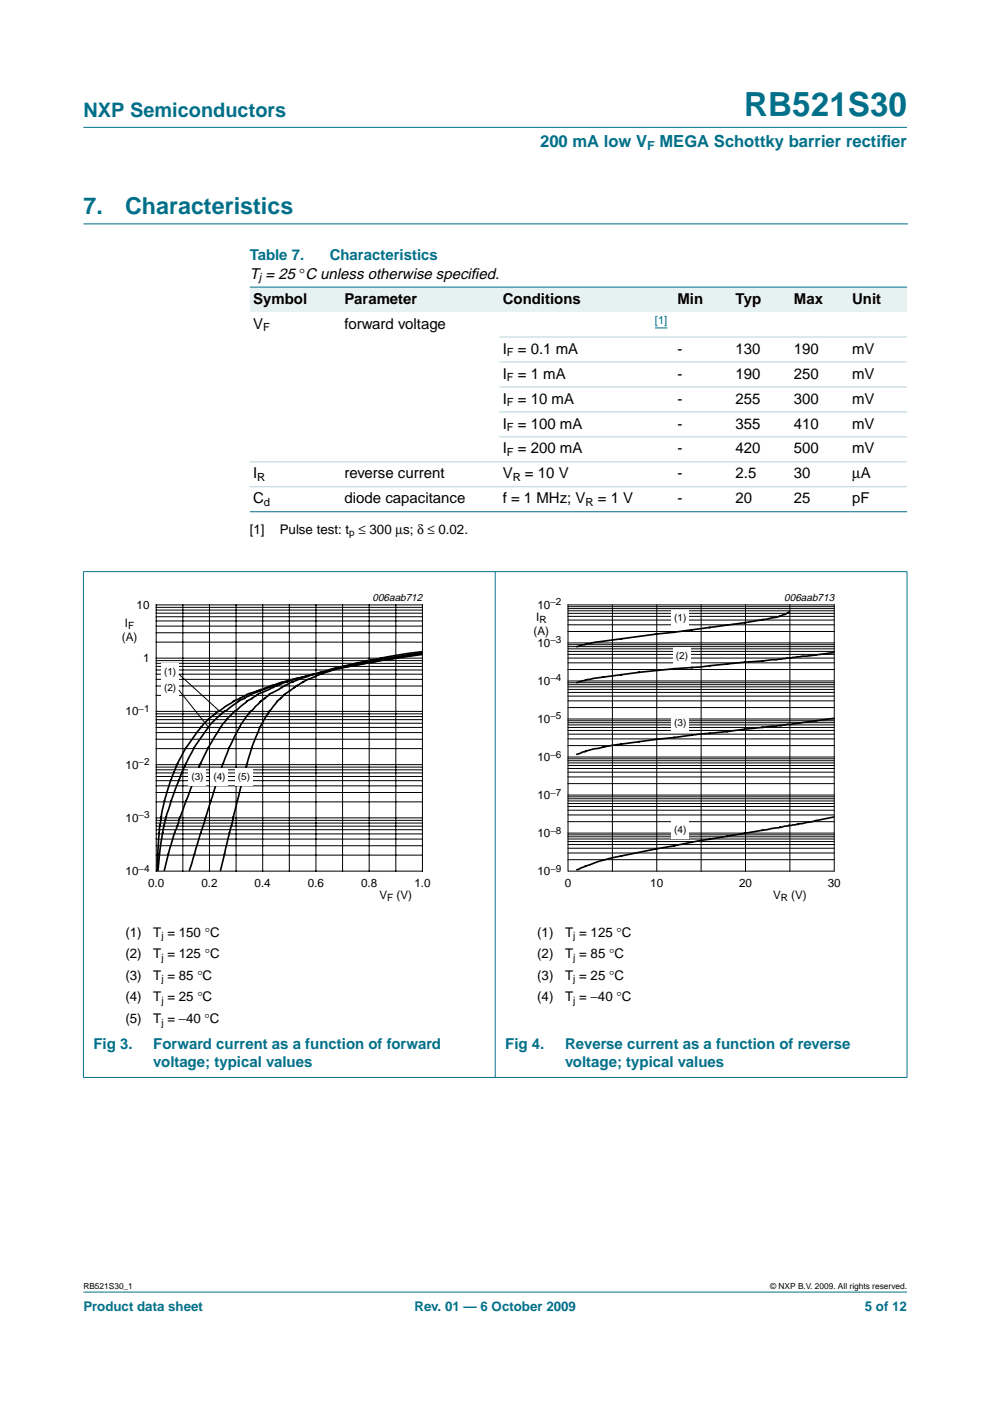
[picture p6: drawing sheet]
<svg xmlns="http://www.w3.org/2000/svg" width="210mm" height="297mm" viewBox="0 0 210 297" stroke-linecap="round" stroke-linejoin="round" font-family="sans-serif">
<g fill="#00708a" stroke="#00708a" stroke-width=".21">
<path d="M17.7 273.9h174.6z"/>
<path d="M17.7 27h174.6z"/>
</g>
<path d="M17.7 47.5h174.7" fill="none" stroke="#00708a" stroke-width=".21"/>
<g fill="#e6f2f2">
<path d="M53 60.9h19.4v5.3h-19.4z" fill-rule="evenodd"/>
<path d="M72.4 60.9h33.5v5.3h-33.5z" fill-rule="evenodd"/>
<path d="M105.9 60.9h31.7v5.3h-31.7z" fill-rule="evenodd"/>
<path d="M137.6 60.9h5.3v5.3h-5.3z" fill-rule="evenodd"/>
<path d="M142.9 60.9h12.4v5.3h-12.4z" fill-rule="evenodd"/>
<path d="M155.3 60.9h12.3v5.3h-12.3z" fill-rule="evenodd"/>
<path d="M167.6 60.9h12.4v5.3h-12.4z" fill-rule="evenodd"/>
<path d="M180 60.9h12.3v5.3h-12.3z" fill-rule="evenodd"/>
</g>
<path d="M138.9 69.5h2.6" fill="none" stroke="#00f" stroke-width=".21"/>
<g fill="#00708a" stroke="#00708a" stroke-width=".21">
<path d="M53 60.9h139.3z"/>
<path d="M53 108.5h139.3z"/>
<path d="M17.7 121.2v107.2z"/>
<path d="M105 121.2v107.3z"/>
<path d="M192.3 121.2v107.2z"/>
<path d="M17.6 121.2h174.8z"/>
<path d="M17.6 228.4h174.8z"/>
</g>
<g fill="#b3d4db" stroke="#b3d4db" stroke-width=".21">
<path d="M105.9 71.5h86.4z"/>
<path d="M105.9 76.7h86.4z"/>
<path d="M105.9 82h86.4z"/>
<path d="M105.9 87.3h86.4z"/>
<path d="M105.9 92.6h86.4z"/>
<path d="M53 97.9h139.3z"/>
<path d="M53 103.2h139.3z"/>
</g>
<path d="M20.4 125.4h81.9v66.4h-81.9z" fill="none" stroke="#fff" stroke-width=".21"/>
<g fill="none" stroke="#000" stroke-width=".21">
<path d="M33.1 128.3h56.5v56.4h-56.5zM33.1 139.5h56.5M33.1 136.1h56.5M33.1 134.2h56.5M33.1 132.7h56.5M33.1 131.7h56.5M33.1 130.8h56.5M33.1 130h56.5M33.1 129.3h56.5M33.1 128.8h56.5M38.8 128.3v56.4M44.4 128.3v56.4"/>
<path d="M50.1 128.3v56.4M55.7 128.3v56.4M61.3 128.3v56.4M67 128.3v56.4M72.6 128.3v56.4M78.3 128.3v56.4M83.9 128.3v56.4M33.1 158.7h56.5M33.1 156.7h56.5M33.1 155.3h56.5M33.1 154.2h56.5M33.1 153.3h56.5"/>
<path d="M33.1 152.6h56.5M33.1 151.9h56.5M33.1 151.4h56.5M33.1 150.8h56.5M33.1 147.4h56.5M33.1 145.4h56.5M33.1 144h56.5M33.1 142.9h56.5M33.1 142h56.5M33.1 141.3h56.5M33.1 140.6h56.5M33.1 140.1h56.5"/>
<path d="M33.1 179.3h56.5M33.1 177.9h56.5M33.1 176.8h56.5M33.1 175.9h56.5M33.1 175.2h56.5M33.1 174.5h56.5M33.1 173.9h56.5M33.1 173.4h56.5M33.1 170h56.5M33.1 168h56.5M33.1 166.6h56.5M33.1 165.5h56.5"/>
<path d="M33.1 164.6h56.5M33.1 163.9h56.5M33.1 163.2h56.5M33.1 162.6h56.5M33.1 162.1h56.5M33.1 181.3h56.5"/>
</g>
<path d="M89.3 138.6a152.3 152.3 0 0 0-21.3 3.9l-2.5 .8a16.6 16.6 0 0 0-5.2 2.2l-2.6 1.4a18.9 18.9 0 0 0-4.9 4.4 35.2 35.2 0 0 0-5.5 10.6l-2.6 7.9-4.5 14.7M89.3 138.4a262.6 262.6 0 0 0-24.4 5M89.4 138.8a190.5 190.5 0 0 0-24.6 4.6l-1 .3a24 24 0 0 0-5.3 1.8l-3.6 1.5a27.1 27.1 0 0 0-8.1 7.2 47.3 47.3 0 0 0-4.3 7.7l-1.7 4.4a131.9 131.9 0 0 0-5.6 16.6l-.3 1.6M89.4 138.2a97 97 0 0 0-20.3 4.3l-1.6 .6a16.5 16.5 0 0 0-4.6 2.4 19 19 0 0 0-6.5 6.3 44.3 44.3 0 0 0-4.7 12.6l-4.9 20.1M89.4 138.6a271.4 271.4 0 0 0-24.5 4.8M64.9 143.4l-5.4 1.3-2.2 .8a39 39 0 0 0-8.1 3.5 23.6 23.6 0 0 0-9.4 9l-2.3 4.2-1.1 2.7a45.8 45.8 0 0 0-2.1 7.7l-.6 4.9-.4 7M64.9 143.4a35.4 35.4 0 0 0-7.2 2.1 32.7 32.7 0 0 0-7.5 3.5l-2.5 1.8a28.4 28.4 0 0 0-8 10.5 63.7 63.7 0 0 0-5.6 17.5l-.6 5.7" fill="none" stroke="#000" stroke-width=".35"/>
<g fill="#fff">
<path d="M34.2 140.7h3.8v3.6h-3.8z"/>
<path d="M34.2 144h3.8v3.7h-3.8z"/>
</g>
<path d="M37.9 146.3l6.4 8M37.9 142.9l8.5 7.7" fill="none" stroke="#000" stroke-width=".21"/>
<g fill="#fff">
<path d="M40 163h3.8v3.6h-3.8z"/>
<path d="M44.6 163h3.8v3.6h-3.8z"/>
<path d="M49.8 163h3.9v3.6h-3.9z"/>
</g>
<path d="M107.7 125.4h81.9v66.4h-81.9z" fill="none" stroke="#fff" stroke-width=".21"/>
<path d="M120.4 128.3v56.4M129.8 128.3v56.4M139.2 128.3v56.4M148.7 128.3v56.4M158.1 128.3v56.4M167.5 128.3v56.4M176.9 128.3v56.4" fill="none" stroke="#000" stroke-width=".21"/>
<g fill="#fff" stroke="#000" stroke-width=".21">
<path d="M120.4 184.7h56.5z"/>
<path d="M120.4 182.3h56.5z"/>
<path d="M120.4 180.9h56.5z"/>
<path d="M120.4 179.8h56.5z"/>
<path d="M120.4 179.1h56.5z"/>
<path d="M120.4 178.4h56.5z"/>
<path d="M120.4 177.9h56.5z"/>
<path d="M120.4 177.4h56.5z"/>
<path d="M120.4 177h56.5z"/>
<path d="M120.4 176.6h56.5z"/>
<path d="M120.4 174.2h56.5z"/>
<path d="M120.4 172.8h56.5z"/>
<path d="M120.4 171.8h56.5z"/>
<path d="M120.4 171h56.5z"/>
<path d="M120.4 170.4h56.5z"/>
<path d="M120.4 169.8h56.5z"/>
<path d="M120.4 169.4h56.5z"/>
<path d="M120.4 168.9h56.5z"/>
<path d="M120.4 168.6h56.5z"/>
<path d="M120.4 166.1h56.5z"/>
<path d="M120.4 164.7h56.5z"/>
<path d="M120.4 163.7h56.5z"/>
<path d="M120.4 162.9h56.5z"/>
<path d="M120.4 162.3h56.5z"/>
<path d="M120.4 161.8h56.5z"/>
<path d="M120.4 161.3h56.5z"/>
<path d="M120.4 160.9h56.5z"/>
<path d="M120.4 160.5h56.5z"/>
<path d="M120.4 158.1h56.5z"/>
<path d="M120.4 156.7h56.5z"/>
<path d="M120.4 155.7h56.5z"/>
<path d="M120.4 154.9h56.5z"/>
<path d="M120.4 154.2h56.5z"/>
<path d="M120.4 153.7h56.5z"/>
<path d="M120.4 153.2h56.5z"/>
<path d="M120.4 152.8h56.5z"/>
<path d="M120.4 152.4h56.5z"/>
<path d="M120.4 150h56.5z"/>
<path d="M120.4 148.6h56.5z"/>
<path d="M120.4 147.6h56.5z"/>
<path d="M120.4 146.8h56.5z"/>
<path d="M120.4 146.2h56.5z"/>
<path d="M120.4 145.6h56.5z"/>
<path d="M120.4 145.2h56.5z"/>
<path d="M120.4 144.8h56.5z"/>
<path d="M120.4 144.4h56.5z"/>
<path d="M120.4 142h56.5z"/>
<path d="M120.4 140.5h56.5z"/>
<path d="M120.4 139.5h56.5z"/>
<path d="M120.4 138.7h56.5z"/>
<path d="M120.4 138.1h56.5z"/>
<path d="M120.4 137.6h56.5z"/>
<path d="M120.4 137.1h56.5z"/>
<path d="M120.4 136.7h56.5z"/>
<path d="M120.4 136.3h56.5z"/>
<path d="M120.4 133.9h56.5z"/>
<path d="M120.4 132.5h56.5z"/>
<path d="M120.4 131.5h56.5z"/>
<path d="M120.4 130.7h56.5z"/>
<path d="M120.4 130h56.5z"/>
<path d="M120.4 129.5h56.5z"/>
<path d="M120.4 129h56.5z"/>
<path d="M120.4 128.6h56.5z"/>
<path d="M120.4 128.3h56.5z"/>
</g>
<g fill="#fff">
<path d="M142.3 129.3h3.9v3.7h-3.9z"/>
<path d="M142.7 137.3h3.8v3.6h-3.8z"/>
<path d="M142.3 151.5h3.9v3.6h-3.9z"/>
<path d="M142.3 174.2h3.9v3.7h-3.9z"/>
</g>
<path d="M167.3 129.7a12.5 12.5 0 0 1-4.7 1.6l-12.1 1.7-24.6 3.2-3.6 .9M176.7 138.4l-12.1 1.5-6.6 .5-9.4 1a233.1 233.1 0 0 0-21.6 2.3l-2.5 .4-2.2 .6M176.7 152.3l-11 1.5-17.1 1.8-9.4 1.2a73.9 73.9 0 0 0-12.2 1.9l-3.4 .7-1.3 .5M176.7 173.2l-8.1 1.7-20 3.3-9.4 1.8a104.3 104.3 0 0 0-12.2 2.6l-4.7 1.8" fill="none" stroke="#000" stroke-width=".35"/>
<text font-size="7.1" fill="#00708a" x="157.8" y="24.7">RB521S30</text>
<g font-size="4.9" fill="#00708a">
<text x="17.7" y="45.5">7.</text>
<text x="26.5" y="45.5">Characteristics</text>
</g>
<text font-size="4.2" fill="#00708a" x="17.7" y="24.9">NXP Semiconductors</text>
<g font-size="3.5" fill="#00708a">
<text x="114.5" y="31.1">200 mA low V</text>
<text x="139.8" y="31.1">MEGA Schottky barrier rectif</text>
<text x="186.8" y="31.1">ier</text>
</g>
<g font-size="3.2" fill="#00708a">
<text x="53" y="55.2">Table 7.</text>
<text x="69.9" y="55.2">Characteristics</text>
<text x="19.8" y="222.4">Fig 3.</text>
<text x="32.5" y="222.4">Forward current as a function of forward</text>
<text x="32.5" y="226.3">voltage; typical values</text>
<text x="107.1" y="222.4">Fig 4.</text>
<text x="119.8" y="222.4">Reverse current as a function of reverse</text>
<text x="119.8" y="226.3">voltage; typical values</text>
</g>
<g font-size="3.2">
<text x="53" y="59.1">T = 25 °C unless otherwise specif</text>
<text x="99.9" y="59.1">ied.</text>
<text x="53.7" y="64.4">Symbol</text>
<text x="73.1" y="64.4">Parameter</text>
<text x="106.6" y="64.4">Conditions</text>
<text x="143.6" y="64.4">Min</text>
<text x="156" y="64.4">Typ</text>
<text x="168.3" y="64.4">Max</text>
<text x="180.7" y="64.4">Unit</text>
<text x="53.7" y="69.7">V</text>
<text x="73.1" y="69.7">forward voltage</text>
<text x="106.6" y="75">I</text>
<text x="109.8" y="75">= 0.1 mA</text>
<text x="143.6" y="75">-</text>
<text x="156" y="75">130</text>
<text x="168.3" y="75">190</text>
<text x="180.7" y="75">mV</text>
<text x="106.6" y="80.3">I</text>
<text x="109.8" y="80.3">= 1 mA</text>
<text x="143.6" y="80.3">-</text>
<text x="156" y="80.3">190</text>
<text x="168.3" y="80.3">250</text>
<text x="180.7" y="80.3">mV</text>
<text x="106.6" y="85.6">I</text>
<text x="109.8" y="85.6">= 10 mA</text>
<text x="143.6" y="85.6">-</text>
<text x="156" y="85.6">255</text>
<text x="168.3" y="85.6">300</text>
<text x="180.7" y="85.6">mV</text>
<text x="106.6" y="90.9">I</text>
<text x="109.8" y="90.9">= 100 mA</text>
<text x="143.6" y="90.9">-</text>
<text x="156" y="90.9">355</text>
<text x="168.3" y="90.9">410</text>
<text x="180.7" y="90.9">mV</text>
<text x="53.7" y="101.4">I</text>
<text x="73.1" y="101.4">reverse current</text>
<text x="106.6" y="101.4">V</text>
<text x="106.6" y="96.1">I</text>
<text x="109.8" y="96.1">= 200 mA</text>
<text x="111.3" y="101.4">= 10 V</text>
<text x="143.6" y="96.1">-</text>
<text x="143.6" y="101.4">-</text>
<text x="156" y="96.1">420</text>
<text x="156" y="101.4">2.5</text>
<text x="168.3" y="96.1">500</text>
<text x="168.3" y="101.4">30</text>
<text x="180.7" y="101.4">µA</text>
<text x="180.7" y="96.1">mV</text>
<text x="53.7" y="106.7">C</text>
<text x="73.1" y="106.7">diode capacitance</text>
<text x="106.6" y="106.7">f = 1 MHz; V</text>
<text x="126.7" y="106.7">= 1 V</text>
<text x="143.6" y="106.7">-</text>
<text x="156" y="106.7">20</text>
<text x="168.3" y="106.7">25</text>
<text x="180.7" y="106.7">pF</text>
</g>
<g font-size="2.8">
<text x="53" y="113.2">[1]</text>
<text x="59.3" y="113.2">Pulse test: t ≤ 300 µs; δ ≤ 0.02.</text>
<text x="26.6" y="198.6">(1)</text>
<text x="26.6" y="203.2">(2)</text>
<text x="32.5" y="198.6">T = 150 °C</text>
<text x="32.5" y="203.2">T = 125 °C</text>
<text x="113.9" y="198.6">(1)</text>
<text x="113.9" y="203.2">(2)</text>
<text x="119.8" y="198.6">T = 125 °C</text>
<text x="119.8" y="203.2">T = 85 °C</text>
<text x="26.6" y="207.7">(3)</text>
<text x="32.5" y="207.7">T = 85 °C</text>
<text x="113.9" y="207.7">(3)</text>
<text x="119.8" y="207.7">T = 25 °C</text>
<text x="26.6" y="212.3">(4)</text>
<text x="32.5" y="212.3">T = 25 °C</text>
<text x="113.9" y="212.3">(4)</text>
<text x="119.8" y="212.3">T = −40 °C</text>
<text x="26.6" y="216.9">(5)</text>
<text x="32.5" y="216.9">T = −40 °C</text>
</g>
<g font-size="2.8" fill="#00708a">
<text x="17.7" y="278">Product data sheet</text>
<text x="87.9" y="278">Rev. 01 — 6 October 2009</text>
<text x="183.4" y="278">5 of 12</text>
</g>
<text font-size="2.6" fill="#00708a" x="137.2" y="31.8">F</text>
<g font-size="2.5">
<text x="29" y="129.1">10</text>
<text x="113.7" y="131.6">I</text>
<text x="113.9" y="129.1">10</text>
<text x="25.8" y="135.9">(A)</text>
<text x="26.5" y="132.9">I</text>
<text x="113.1" y="134.6">(A)</text>
<text x="113.9" y="137.2">10</text>
<text x="30.3" y="140.4">1</text>
<text x="113.9" y="145.2">10</text>
<text x="26.6" y="151.7">10</text>
<text x="113.9" y="153.3">10</text>
<text x="113.9" y="161.4">10</text>
<text x="26.6" y="163">10</text>
<text x="113.9" y="169.4">10</text>
<text x="26.6" y="174.3">10</text>
<text x="113.9" y="177.5">10</text>
<text x="26.6" y="185.5">10</text>
<text x="113.9" y="185.5">10</text>
<text x="31.4" y="188.1">0.0</text>
<text x="42.7" y="188.1">0.2</text>
<text x="54" y="188.1">0.4</text>
<text x="65.3" y="188.1">0.6</text>
<text x="76.6" y="188.1">0.8</text>
<text x="80.5" y="190.6">V</text>
<text x="84.1" y="190.6">(V)</text>
<text x="87.9" y="188.1">1.0</text>
<text x="119.7" y="188.1">0</text>
<text x="137.9" y="188.1">10</text>
<text x="156.7" y="188.1">20</text>
<text x="163.9" y="190.6">V</text>
<text x="167.8" y="190.6">(V)</text>
<text x="175.5" y="188.1">30</text>
</g>
<g font-size="2.4">
<text x="54.9" y="59.7">j</text>
<text x="55.8" y="70.3">F</text>
<text x="107.5" y="75.6">F</text>
<text x="107.5" y="80.8">F</text>
<text x="107.5" y="86.1">F</text>
<text x="107.5" y="91.4">F</text>
<text x="107.5" y="96.7">F</text>
<text x="54.6" y="102">R</text>
<text x="56" y="107.3">d</text>
<text x="108.7" y="102">R</text>
<text x="124.1" y="107.3">R</text>
</g>
<text font-size="2.4" fill="#00f" x="138.9" y="68.7">[1]</text>
<g font-size="2.2">
<text x="79" y="127.4">006aab712</text>
<text x="166.3" y="127.4">006aab713</text>
</g>
<g font-size="2.1">
<text x="74.1" y="113.7">p</text>
<text x="116.7" y="128.4">−2</text>
<text x="143" y="131.7">(1)</text>
<text x="27.2" y="133.4">F</text>
<text x="114.4" y="132.1">R</text>
<text x="116.7" y="136.4">−3</text>
<text x="34.8" y="143.1">(1)</text>
<text x="143.3" y="139.7">(2)</text>
<text x="34.8" y="146.4">(2)</text>
<text x="116.7" y="144.5">−4</text>
<text x="29.4" y="150.9">−1</text>
<text x="116.7" y="152.5">−5</text>
<text x="143" y="153.9">(3)</text>
<text x="116.7" y="160.6">−6</text>
<text x="29.4" y="162.2">−2</text>
<text x="40.6" y="165.4">(3)</text>
<text x="45.2" y="165.4">(4)</text>
<text x="50.5" y="165.4">(5)</text>
<text x="29.4" y="173.5">−3</text>
<text x="116.7" y="168.7">−7</text>
<text x="116.7" y="176.7">−8</text>
<text x="143" y="176.6">(4)</text>
<text x="29.4" y="184.8">−4</text>
<text x="116.7" y="184.8">−9</text>
<text x="82.1" y="191.1">F</text>
<text x="165.5" y="191.1">R</text>
<text x="34.2" y="199.1">j</text>
<text x="34.2" y="203.7">j</text>
<text x="121.5" y="199.1">j</text>
<text x="121.5" y="203.7">j</text>
<text x="34.2" y="208.3">j</text>
<text x="121.5" y="208.3">j</text>
<text x="34.2" y="212.8">j</text>
<text x="121.5" y="212.8">j</text>
<text x="34.2" y="217.4">j</text>
</g>
<g font-size="1.8">
<text x="17.7" y="273.4">RB521S30_1</text>
<text x="163.3" y="273.4">© NXP B.V. 2009. All rights reserved.</text>
</g>
</svg>
